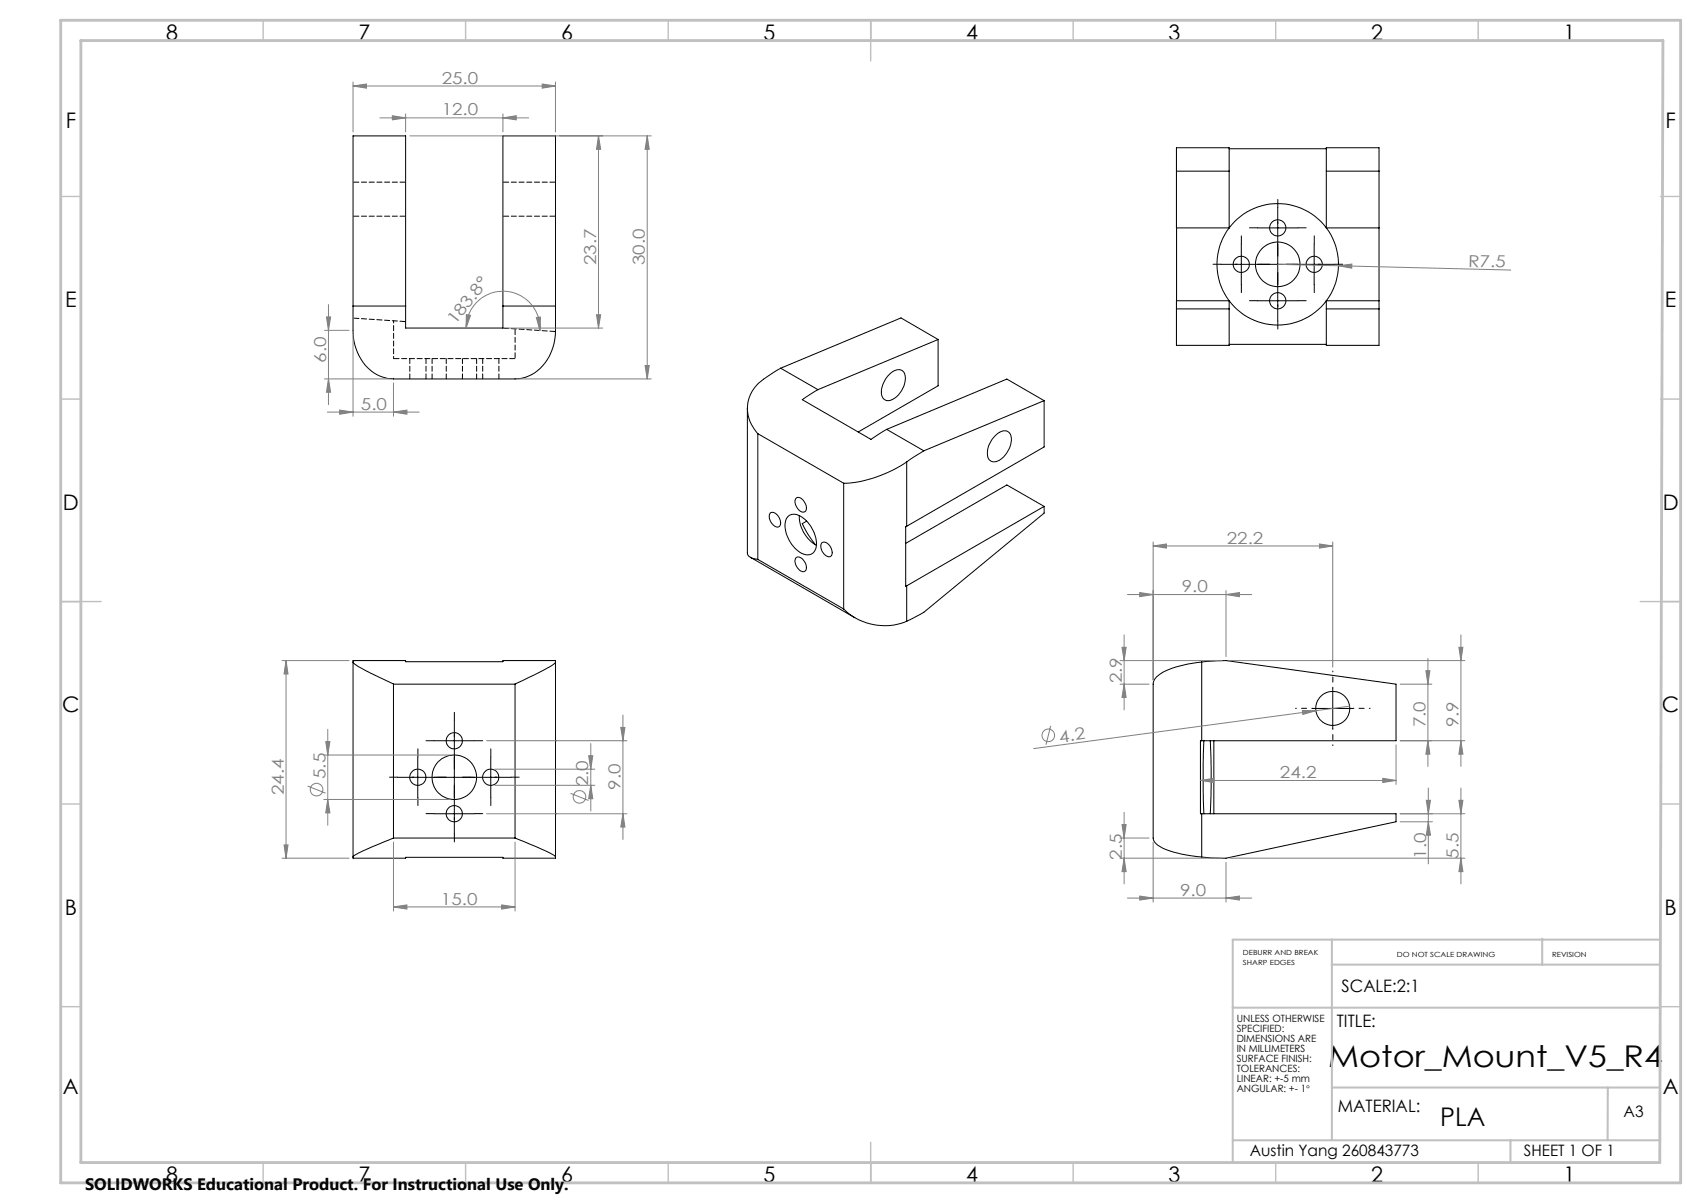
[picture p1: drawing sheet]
<svg xmlns="http://www.w3.org/2000/svg" width="420mm" height="297mm" viewBox="0 0 420 297" stroke-linecap="round" stroke-linejoin="round" font-family="sans-serif">
<g fill="none" stroke="#000" stroke-width=".25">
<path d="M303.5 36.7h24M290.5 56.3h13M290.5 42.3h13M303.5 56.3a15 15 0 0 0 0 18M303.5 56.3a15 15 0 0 1 24 0M303.5 56.3v-19.8h-13v48.8h13v-11M310.5 56.3h10M315.5 51.3v28M327.5 56.3a15 15 0 0 1 0 18M327.5 56.3h13M327.5 42.3h13M327.5 56.3v-19.8h13v48.8h-13v-11"/>
<path d="M87.2 75.6v1.2a28.9 28.9 0 0 0 .7 9.3 10.3 10.3 0 0 0 9.3 7.5h30a10.4 10.4 0 0 0 9.6-8.7 54.6 54.6 0 0 0 .4-9.3M87.2 75.6v-42.1h13v42.1M87.2 75.6h13M100.2 75.6v5.4h24v-5.4M124.2 75.6v-42.1h13v42.1M124.2 75.6h13M290.5 74.3h13M290.5 76.3h13M301.5 65.3h28M303.5 74.3a15 15 0 0 0 24 0M306.5 60.3v10M310.5 74.3h10"/>
<path d="M324.5 60.3v10M327.5 74.3h13M327.5 76.3h13M192.8 90.9a25 25 0 0 0-6.5 4.9 8.7 8.7 0 0 0 .8 11.3M192.8 90.9l9.2 5.3M202 96.2l-3.9 2.5 17 9.8 3.8-2.5M219.3 92.7a2.96 2.96 0 0 1 3.4-1.2 3.7 3.7 0 0 1 0 4.7 4.5 4.5 0 0 1-3.7 2.7 2.31 2.31 0 0 1-1.3-3l.7-1.9zM231.6 83.8v11.4l-19.7 11.4M231.6 83.8l-29.6 12.4M231.6 83.8l-9.1-5.3-29.7 12.4M257.8 98.9l-29.7 12.4M257.8 98.9v11.4l-33.9 19.6"/>
<path d="M257.8 98.9l-9.2-5.3-29.7 12.4M303.5 85h24M184.5 100.8l.1 36a2.74 2.74 0 0 0 2.5 1.3M187.1 107.1l21.2 12.2M187.1 107.1v31M208.3 119.3v31.1M218.9 106l9.2 5.3M223.9 114a30.5 30.5 0 0 1-15.6 5.3M223.9 114v15.9M228.1 111.3l-4.2 2.7M245.7 107.6a2.47 2.47 0 0 1 3.6-.7 5.3 5.3 0 0 1-1.8 6.2 2.13 2.13 0 0 1-3.4 .1 5.4 5.4 0 0 1 1.6-5.6zM185.3 137.6l25.8 14.9"/>
<path d="M187.1 138.1l21.2 12.3M190.2 126.7a1.77 1.77 0 0 1 2.3 1.5 1.3 1.3 0 0 1-.5 1.9 2.6 2.6 0 0 1-1.8-3.4zM194.6 127.5a2.82 2.82 0 0 1 3.7 .4 7.9 7.9 0 0 1 3.1 7.6 2.39 2.39 0 0 1-3.9 .8 8.4 8.4 0 0 1-3.6-7.5l.3-.7zM196.6 123a1.59 1.59 0 0 1 2.2 1.2 1.59 1.59 0 0 1-.2 2.2 2.48 2.48 0 0 1-2.2-3.2zM196.6 137.7a1.65 1.65 0 0 1 2.2 1.1 1.64 1.64 0 0 1-.2 2.3 2.48 2.48 0 0 1-2-3.4zM197.4 127.3a8.3 8.3 0 0 0 4.2 7.3M199.2 128.7l-1.1 .6 1.4 2.6 1.8 2.6M202.9 134a1.94 1.94 0 0 1 2.5 1.9 1.01 1.01 0 0 1-.2 1.4 1.01 1.01 0 0 1-1.4-.2 2.61 2.61 0 0 1-.9-3.1zM223.9 129.9l-.3 .2v14.6l.3-.1M257.8 125v1.7l-29.7 24.5-4.2 2.2M257.8 125l-9.2-5.3-25 14.5M257.8 125l-33.9 19.6"/>
<path d="M208.3 150.4a14.4 14.4 0 0 0 15.6 3M223.9 144.6v8.8M87.2 163.4a11.8 11.8 0 0 0 4.4 2.8l5.6 2.7M87.2 163.4v-.3h13v.3h24v-.3h13v.3M87.2 163.4v48.2M97.2 168.9h30M97.2 168.9v38M112.2 177.9v28M127.2 168.9v38M137.2 163.4a15.3 15.3 0 0 1-5.3 3.2l-4.7 2.3M137.2 163.4v48.2M296.7 163.4a22.7 22.7 0 0 0-10.5 3.2 2.86 2.86 0 0 0-1.5 2.3v38a3.9 3.9 0 0 0 2.8 2.7 31.5 31.5 0 0 0 9.2 2"/>
<path d="M296.7 163.4l6-.3 42 5.8v14h-48M296.7 163.4v19.5M324.1 174.9h10M329.1 169.9v10M98.2 191.9h28M103.2 186.9v10M107.2 182.9h10M121.2 186.9v10M137.2 182.9h.1M296.7 182.9h-.3v18h.3M297.3 182.9l-.2 5.5 .2 12.5M298.8 182.9l.2 6.5-.2 11.5"/>
<path d="M299.7 182.9v18M87.2 211.6v.3h13v-.2h24v.2h13v-.3M97.2 206.9a55.1 55.1 0 0 0-10 4.6v.1M97.2 206.9h30M107.2 200.9h10M127.2 206.9a55.1 55.1 0 0 1 9.9 4.6l.1 .1M137.2 200.9h.1M296.7 200.9h48v2l-42 9-6-.3M296.7 200.9v10.7"/>
<circle cx="315.5" cy="56.3" r="2.01"/>
<circle cx="306.5" cy="65.3" r="2"/>
<circle cx="315.5" cy="74.3" r="2"/>
<circle cx="315.5" cy="65.3" r="5.5"/>
<circle cx="324.5" cy="65.3" r="1.98"/>
<circle cx="329.1" cy="174.9" r="4.2"/>
<circle cx="103.2" cy="191.9" r="2.01"/>
<circle cx="112.2" cy="182.9" r="2.01"/>
<circle cx="112.2" cy="191.9" r="5.5"/>
<circle cx="121.1" cy="191.9" r="2.01"/>
<circle cx="112.2" cy="200.9" r="2"/>
</g>
<path d="M87.2 53.4h13M100.2 45h-13M124.2 53.4h13M137.2 45h-13M97.2 88.5h30" fill="none" stroke="#000" stroke-width=".25" stroke-dasharray="1.3 .6" stroke-dashoffset="-.1"/>
<path d="M87.2 78.5l13 .9M124.2 81l13 .9M127.2 88.5v-7.3" fill="none" stroke="#000" stroke-width=".25" stroke-dasharray="1.3 .6" stroke-dashoffset="-.2"/>
<path d="M97.2 79.2v9.3" fill="none" stroke="#000" stroke-width=".25" stroke-dasharray="1.3 .6" stroke-dashoffset=".7"/>
<path d="M101.2 88.5v5M105.2 93.5v-5M106.7 88.5v5M110.2 88.5v5M114.2 93.5v-5M117.7 93.5v-5M119.2 88.5v5M123.2 93.5v-5" fill="none" stroke="#000" stroke-width=".25" stroke-dasharray="1.3 .6"/>
<g fill="none" stroke="#808080" stroke-width=".25">
<path d="M87.2 21.2l3.3-.5v1.1zM87.2 20.2v12.4M87.2 21.2h50M93.8 29.1h36.7M96.9 28.6l3.3 .5-3.3 .5zM100.2 28.1v4.5M101.2 33.5h59.6M124.2 29.1l3.3-.5v1zM124.2 28.1v4.5M133.9 20.7l3.3 .5-3.3 .6zM137.2 20.2v12.4M147.8 33.5l.5 3.4h-1z"/>
<path d="M147.8 33.5v47.5M159.8 33.5l.5 3.4h-1zM159.8 33.5v60.1M80.6 78.2h1l-.5 3.4zM81.1 75.2v24.7M87.2 76.5v26.3M115.1 77.7l1.1 .2-1.1 3.1zM132.4 78.4l1.1-.1-.2 3.3zM147.3 77.7h1l-.5 3.3zM315.5 65.3l57.5 1.4M330.5 65.6l3.3-.4v1zM80.1 93.6h16.1"/>
<path d="M80.1 81.6h6.1M81.1 93.6l.5 3.2h-1zM97.2 94.5v8.3M115.1 81a9.1 9.1 0 0 1 9.4-9.1 9.1 9.1 0 0 1 8.8 9.7M125.2 81h23.6M128.2 93.6h32.6M159.3 90.2h1l-.5 3.4zM80.8 101.7h22.7M83.9 101.2l3.3 .5-3.3 .6zM97.2 101.7l3.3-.5v1.1zM284.7 134.8l3.3-.5v1zM284.7 133.8v34.1"/>
<path d="M284.7 134.8h44.4M325.8 134.3l3.3 .5-3.3 .5zM329.1 133.8v30.9M277 159.8h1.1l-.5 3.3zM277.6 156.7v18.6M278.4 146.8h30.7M281.4 146.3l3.3 .5-3.3 .5zM302.7 146.8l3.3-.5v1zM302.7 145.8v16.3M360.2 159.8h1l-.5 3.3zM360.7 156.7v32.5M69.6 163.1h16.6"/>
<path d="M70.6 163.1l.5 3.3h-1zM70.6 163.1v48.8M153.3 179.6h1l-.5 3.3zM153.8 176.5v30.8M259.4 179.2l-1.1 4.7M276.5 168.9h7.2M276.5 163.1h25.2M277.6 168.9l.5 3.3h-1.1zM303.7 163.1h58M321.6 175.4l3.3 .1-3.2 .9zM333.2 174.3l-78 10.5M345.7 168.9h7.9"/>
<path d="M352.1 165.6h1l-.5 3.3zM352.6 162.6v26.6M76 194.1l4.4 1.7M79.9 186.4h31.3M79.9 197.4h31.3M80.4 183.1h1.1l-.6 3.3zM80.9 197.4l.6 3.3h-1.1zM80.9 180.1v23.6M120.2 182.9h34.6M122.2 189.9h24.7M122.2 193.9h24.7M140.9 195.9l4.4 1.7"/>
<path d="M145.3 186.6h1.1l-.5 3.3zM145.9 193.9l.5 3.3h-1.1zM145.9 183.5v16.7M296.4 192.7l3.3-.5v1zM296.4 192.7h48.3M341.4 192.2l3.3 .5-3.3 .5zM344.7 183.9v9.8M352.2 197.6h1l-.5 3.3zM352.6 182.9l.5 3.3h-1zM352.7 194.6v18.7M360.2 197.6h1l-.5 3.3zM360.7 182.9l.5 3.3h-1z"/>
<path d="M360.7 194.6v23.6M361.7 182.9h-16M69.6 211.9h16.6M70.1 208.6h1l-.5 3.3zM97.2 207.9v17M120.2 200.9h34.6M127.2 207.9v17M153.8 200.9l.5 3.3h-1zM276.5 211.9h25.2M276.5 206.9h7.2M277 203.6h1.1l-.5 3.3zM277.6 211.9l.5 3.3h-1.1z"/>
<path d="M277.6 200.6v17.6M284.7 207.9v14.8M302.7 212.9v9.8M303.7 211.9h58M345.7 202.9h8M352.7 202.9l.5 3.3h-1zM360.7 211.9l.5 3.3h-1zM361.7 200.9h-16M97.2 223.9l3.3-.5v1zM97.2 223.9h30M123.9 223.4l3.3 .5-3.3 .5zM278.4 221.7h30.7"/>
<path d="M281.4 221.2l3.3 .5-3.3 .5zM302.7 221.7l3.3-.5v1z"/>
<circle cx="78.2" cy="194.9" r="1.55"/>
<circle cx="143.1" cy="196.7" r="1.55"/>
<circle cx="258.8" cy="181.6" r="1.56"/>
</g>
<g fill="none" stroke="#000" stroke-width=".25" stroke-dasharray="15.2 1.3 1.3 1.3">
<path d="M310.5 56.2h-2M315.5 51.2v-2M315.5 55.2v-.5M320.5 56.2h2M301.5 65.2h-2M305.5 65.2h-.5M306.5 60.2v-2M306.5 70.2v2M310.5 74.2h-2M311.5 65.2h2M315.5 69.2v-2M315.5 79.2v2"/>
<path d="M315.5 61.2v2M315.5 75.2v.5M319.5 65.2h-2M320.5 74.2h2M324.5 60.2v-2M324.5 70.2v2M325.5 65.2h.5M329.5 65.2h2M112.2 177.9v-2M98.2 191.9h-2M102.2 191.9h-.5M103.2 186.9v-2"/>
<path d="M103.2 196.9v2M107.2 182.9h-2M108.2 191.9h2M112.2 195.9v-2M112.2 187.9v2M112.2 181.9v-.5M116.2 191.9h-2M117.2 182.9h2M121.2 186.9v-2M121.2 196.9v2M122.2 191.9h.5M126.2 191.9h2"/>
<path d="M107.2 200.9h-2M112.2 205.9v2M112.2 201.9v.5M117.2 200.9h2"/>
</g>
<path d="M324.1 174.9h-4.2M329.1 169.9v-4.2M329.1 179.9v4.2M334.1 174.9h4.2" fill="none" stroke="#000" stroke-width=".25" stroke-dasharray="15.2 1.3 1.3 1.3" stroke-dashoffset="15"/>
<g fill="none" stroke="#c0c0c0" stroke-width=".35">
<path d="M65 5v5M115 5v5M165 5v5M215 5v10M265 5v5M315 5v5M365 5v5M15 48.5h5M410 48.5h5M15 98.5h5M410 98.5h5M15 148.5h10"/>
<path d="M405 148.5h10M15 198.5h5M410 198.5h5M15 248.5h5M410 248.5h5M65 287v5M115 287v5M165 287v5M215 282v10M265 287v5M315 287v5M365 287v5"/>
</g>
<path d="M328.8 238.2h81.2M328.9 231.9v49.6M380.8 231.8v6.4M410 232h-105.6v55M304.4 248.8h105.6M328.9 268.5h81M397 268.5l-.1 13M304.4 281.5h105.6M373 281.5v5.5" fill="none" stroke="#c0c0c0" stroke-width=".5"/>
<path d="M15 5h400v287h-400zM20 10h390.6l-.8 277h-389.8z" fill="none" stroke="#c0c0c0" stroke-width=".7"/>
<g fill="#808080">
<path d="M321.6 175.4l3.3 .1-3.2 .9z"/>
<path d="M330.5 65.6l3.3-.4v1z"/>
<path d="M302.7 146.8l3.3-.5v1zM281.4 146.3l3.3 .5-3.3 .5zM325.8 134.3l3.3 .5-3.3 .5zM284.7 134.8l3.3-.5v1zM302.7 221.7l3.3-.5v1zM281.4 221.2l3.3 .5-3.3 .5zM97.2 101.7l3.3-.5v1.1zM83.9 101.2l3.3 .5-3.3 .6z"/>
<path d="M97.2 223.9l3.3-.5v1zM123.9 223.4l3.3 .5-3.3 .5zM296.4 192.7l3.3-.5v1zM341.4 192.2l3.3 .5-3.3 .5zM87.2 21.2l3.3-.5v1.1zM133.9 20.7l3.3 .5-3.3 .6zM96.9 28.6l3.3 .5-3.3 .5zM124.2 29.1l3.3-.5v1z"/>
<path d="M115.1 77.7l1.1 .2-1.1 3.1zM132.4 78.4l1.1-.1-.2 3.3z"/>
<path d="M277.6 211.9l.5 3.3h-1.1zM277 203.6h1.1l-.5 3.3zM352.6 182.9l.5 3.3h-1zM352.1 165.6h1l-.5 3.3zM352.7 202.9l.5 3.3h-1zM352.2 197.6h1l-.5 3.3zM81.1 93.6l.5 3.2h-1zM80.6 78.2h1l-.5 3.4z"/>
<path d="M70.6 163.1l.5 3.3h-1zM70.1 208.6h1l-.5 3.3zM80.4 183.1h1.1l-.6 3.3zM80.9 197.4l.6 3.3h-1.1zM145.3 186.6h1.1l-.5 3.3zM145.9 193.9l.5 3.3h-1.1zM153.3 179.6h1l-.5 3.3zM153.8 200.9l.5 3.3h-1zM277 159.8h1.1l-.5 3.3zM277.6 168.9l.5 3.3h-1.1zM360.2 197.6h1l-.5 3.3zM360.7 211.9l.5 3.3h-1zM360.2 159.8h1l-.5 3.3zM360.7 182.9l.5 3.3h-1zM147.8 33.5l.5 3.4h-1zM147.3 77.7h1l-.5 3.3zM159.8 33.5l.5 3.4h-1zM159.3 90.2h1l-.5 3.4z"/>
</g>
<text font-size="7.4" x="328" y="263.3">Motor_Mount_V5_R4</text>
<text font-size="6.3" x="355.6" y="278">PLA</text>
<g font-size="5.3">
<text x="41" y="9.9">8</text>
<text x="88.5" y="9.9">7</text>
<text x="138.5" y="9.9">6</text>
<text x="188.5" y="9.9">5</text>
<text x="238.5" y="9.9">4</text>
<text x="288.5" y="9.9">3</text>
<text x="338.5" y="9.9">2</text>
<text x="386" y="9.9">1</text>
<text x="16.2" y="31.6">F</text>
<text x="411.2" y="31.6">F</text>
<text x="16.1" y="75.9">E</text>
<text x="411.1" y="75.9">E</text>
<text x="15.5" y="125.9">D</text>
<text x="410.5" y="125.9">D</text>
<text x="15.4" y="175.9">C</text>
<text x="410.4" y="175.9">C</text>
<text x="16" y="225.9">B</text>
<text x="411" y="225.9">B</text>
<text x="15.5" y="270.1">A</text>
<text x="410.5" y="270.1">A</text>
<text x="41" y="291.9">8</text>
<text x="88.5" y="291.9">7</text>
<text x="138.5" y="291.9">6</text>
<text x="188.5" y="291.9">5</text>
<text x="238.5" y="291.9">4</text>
<text x="288.5" y="291.9">3</text>
<text x="338.5" y="291.9">2</text>
<text x="386" y="291.9">1</text>
</g>
<g font-size="4.2">
<text x="331.3" y="244.9">SCALE:2:1</text>
<text x="330.1" y="253.5">TITLE:</text>
<text x="330.3" y="274.5">MATERIAL:</text>
</g>
<g font-size="4.1" fill="#808080">
<text x="109.1" y="20.7">25.0</text>
<text x="109.1" y="28.5">12.0</text>
<text x="147.2" y="65.4" transform="rotate(-90 147.2 65.4)">23.7</text>
<text x="159.2" y="65.4" transform="rotate(-90 159.2 65.4)">30.0</text>
<text x="362.5" y="65.8" transform="rotate(1 362.5 65.8)">R7.5</text>
<text x="112.4" y="80.3" transform="rotate(-52 112.4 80.3)">183.8°</text>
<text x="80.6" y="89.5" transform="rotate(-90 80.6 89.5)">6.0</text>
<text x="89.1" y="101.2">5.0</text>
<text x="302.9" y="134.2">22.2</text>
<text x="291.8" y="146.2">9.0</text>
<text x="277" y="168.7" transform="rotate(-90 277 168.7)">2.9</text>
<text x="352" y="179.6" transform="rotate(-90 352 179.6)">7.0</text>
<text x="360.2" y="179.6" transform="rotate(-90 360.2 179.6)">9.9</text>
<text x="261.7" y="183.3" transform="rotate(-8 261.7 183.3)">4.2</text>
<text x="70.1" y="196.3" transform="rotate(-90 70.1 196.3)">24.4</text>
<text x="80.3" y="192.4" transform="rotate(-90 80.3 192.4)">5.5</text>
<text x="145.2" y="194.2" transform="rotate(-90 145.2 194.2)">2.0</text>
<text x="153.2" y="195" transform="rotate(-90 153.2 195)">9.0</text>
<text x="316" y="192.1">24.2</text>
<text x="277" y="212.2" transform="rotate(-90 277 212.2)">2.5</text>
<text x="352.1" y="212" transform="rotate(-90 352.1 212)">1.0</text>
<text x="360.2" y="212" transform="rotate(-90 360.2 212)">5.5</text>
<text x="291.4" y="221.1">9.0</text>
<text x="108.9" y="223.3">15.0</text>
</g>
<text font-size="4.1" x="21" y="293.7">SOLIDWORKS Educational Product. For Instructional Use Only.</text>
<g font-size="3.9">
<text x="400.9" y="275.8">A3</text>
<text x="308.6" y="285.5">Austin Yang 260843773</text>
<text x="376.3" y="285.5">SHEET 1 OF 1</text>
</g>
<g font-size="2.5">
<text x="305.4" y="252.3">UNLESS OTHERWISE</text>
<text x="305.4" y="254.7">SPECIFIED:</text>
<text x="305.4" y="257.2">DIMENSIONS ARE</text>
<text x="305.4" y="259.7">IN MILLIMETERS</text>
<text x="305.4" y="262.1">SURFACE FINISH:</text>
<text x="305.4" y="264.6">TOLERANCES:</text>
<text x="305.4" y="267.1">LINEAR: +-5 mm</text>
<text x="305.4" y="269.6">ANGULAR: +- 1°</text>
</g>
<g font-size="1.7">
<text x="306.9" y="235.8">DEBURR AND BREAK</text>
<text x="306.9" y="238.3">SHARP EDGES</text>
<text x="344.9" y="236.3">DO NOT SCALE DRAWING</text>
<text x="383.2" y="236.3">REVISION</text>
</g>
</svg>
